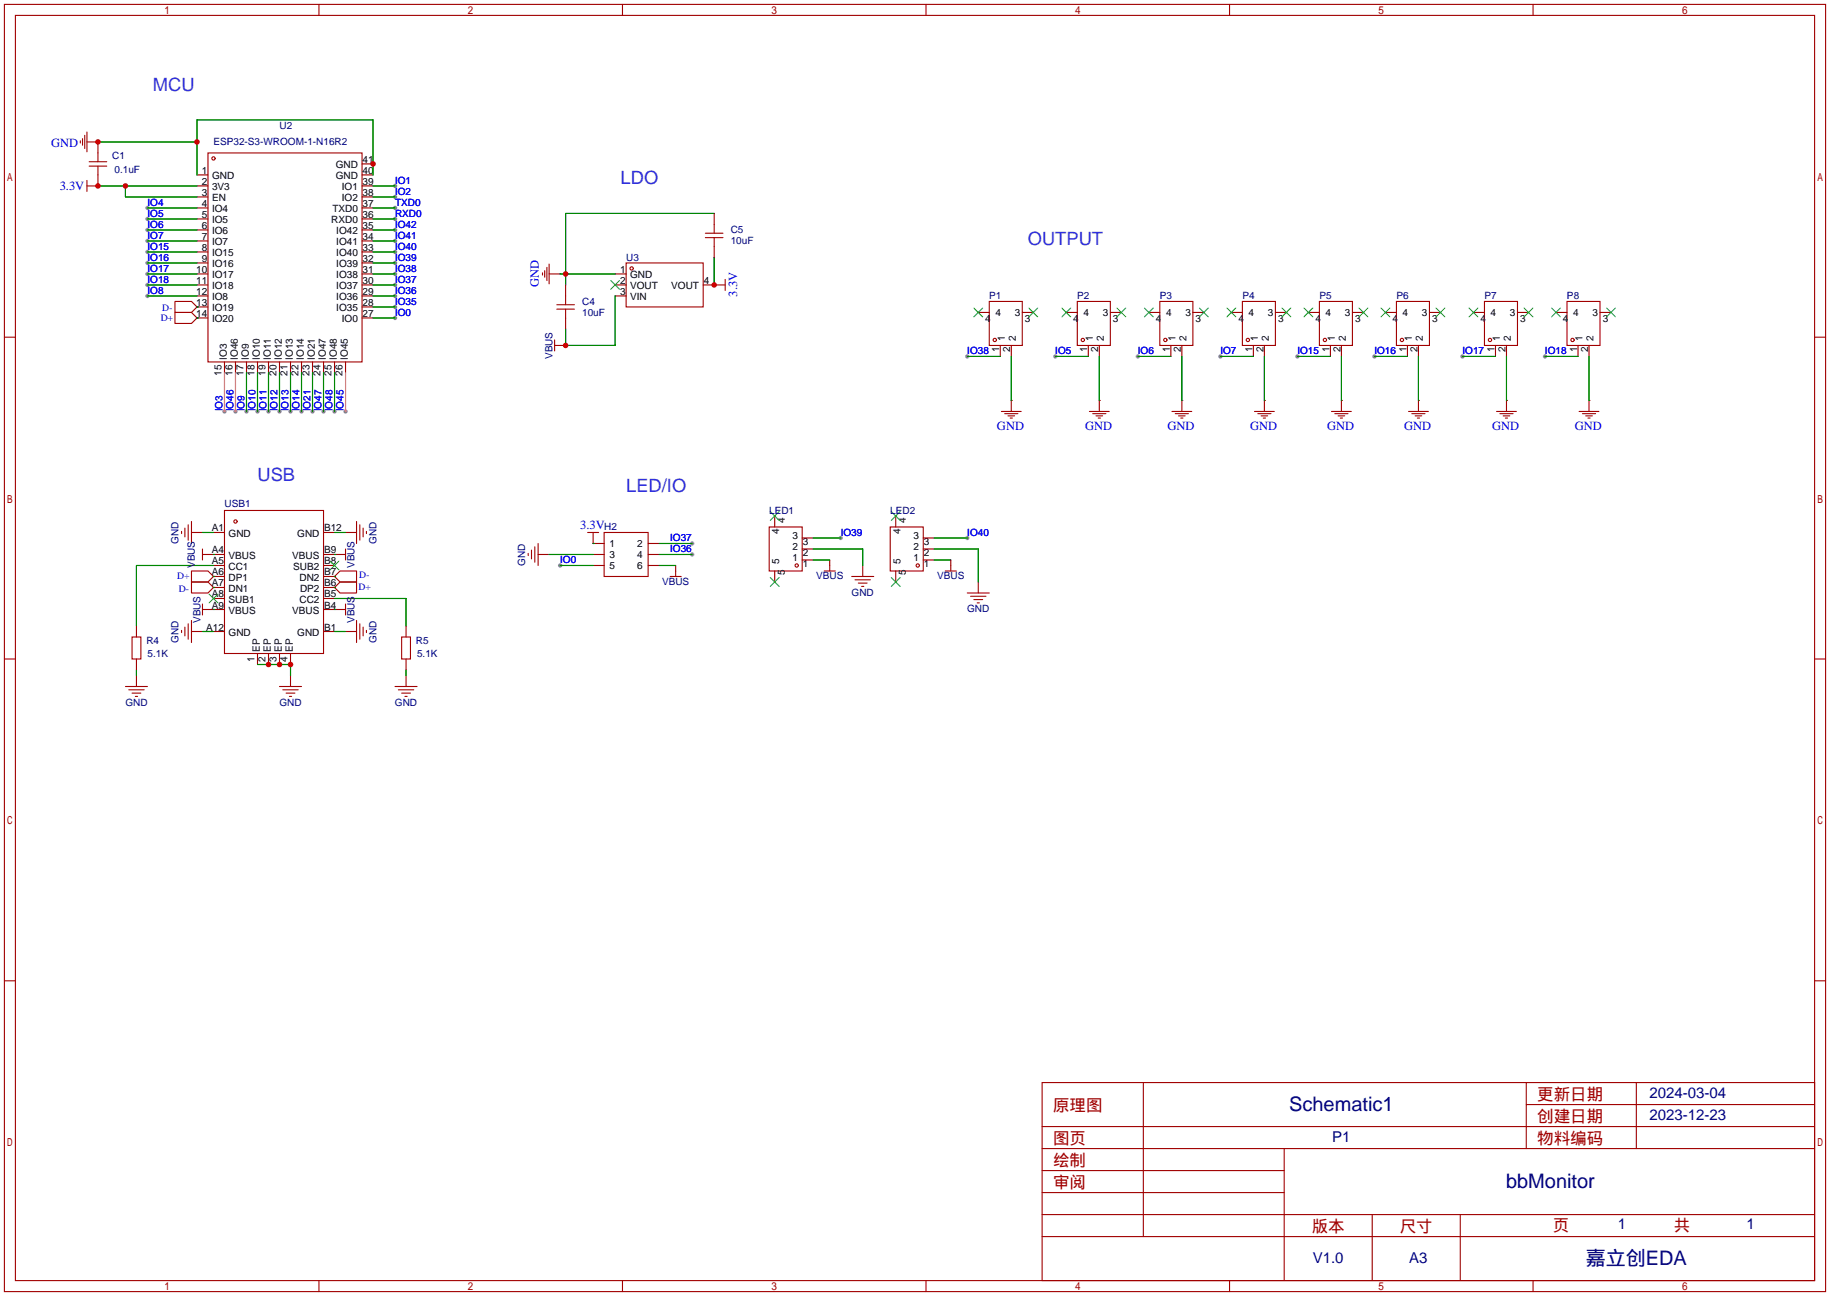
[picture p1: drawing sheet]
<svg xmlns="http://www.w3.org/2000/svg" width="422mm" height="299mm" viewBox="0 0 422 299" stroke-linecap="round" stroke-linejoin="round" font-family="sans-serif">
<g fill="#999">
<circle cx="91.2" cy="73.4" r=".51"/>
<circle cx="91.2" cy="65.8" r=".51"/>
<circle cx="91.2" cy="63.2" r=".51"/>
<circle cx="91.2" cy="60.7" r=".51"/>
<circle cx="91.2" cy="58.2" r=".51"/>
<circle cx="91.2" cy="55.6" r=".51"/>
<circle cx="91.2" cy="53.1" r=".51"/>
<circle cx="91.2" cy="50.5" r=".51"/>
<circle cx="91.2" cy="48" r=".51"/>
<circle cx="91.2" cy="45.5" r=".51"/>
<circle cx="91.2" cy="42.9" r=".51"/>
<circle cx="91.2" cy="68.3" r=".51"/>
<circle cx="91.2" cy="70.9" r=".51"/>
<circle cx="56.9" cy="95" r=".51"/>
<circle cx="59.4" cy="95" r=".51"/>
<circle cx="62" cy="95" r=".51"/>
<circle cx="64.5" cy="95" r=".51"/>
<circle cx="67.1" cy="95" r=".51"/>
<circle cx="69.6" cy="95" r=".51"/>
<circle cx="72.1" cy="95" r=".51"/>
<circle cx="74.7" cy="95" r=".51"/>
<circle cx="77.2" cy="95" r=".51"/>
<circle cx="34" cy="50.5" r=".51"/>
<circle cx="34" cy="53.1" r=".51"/>
<circle cx="34" cy="55.6" r=".51"/>
<circle cx="34" cy="58.2" r=".51"/>
<circle cx="34" cy="60.7" r=".51"/>
<circle cx="34" cy="63.2" r=".51"/>
<circle cx="34" cy="65.8" r=".51"/>
<circle cx="34" cy="68.3" r=".51"/>
<circle cx="79.8" cy="95" r=".51"/>
<circle cx="54.4" cy="95" r=".51"/>
<circle cx="51.8" cy="95" r=".51"/>
<circle cx="223.3" cy="82.3" r=".51"/>
<circle cx="243.6" cy="82.3" r=".51"/>
<circle cx="262.6" cy="82.3" r=".51"/>
<circle cx="281.7" cy="82.3" r=".51"/>
<circle cx="299.5" cy="82.3" r=".51"/>
<circle cx="317.2" cy="82.3" r=".51"/>
<circle cx="337.6" cy="82.3" r=".51"/>
<circle cx="356.6" cy="82.3" r=".51"/>
<circle cx="34" cy="48" r=".51"/>
<circle cx="223.3" cy="124.2" r=".51"/>
<circle cx="129.3" cy="130.6" r=".51"/>
<circle cx="159.8" cy="128" r=".51"/>
<circle cx="159.8" cy="125.5" r=".51"/>
<circle cx="194.1" cy="124.2" r=".51"/>
</g>
<g fill="none" stroke="#a10000" stroke-width=".25">
<path d="M1 1h420.4v297.2h-420.4zM3.6 3.6h415.2v292.1h-415.2zM73.6 1v2.6M143.7 1v2.6M213.7 1v2.6M283.8 1v2.6M353.9 1v2.6M18.5 32.5v.5M19 32v1.5M19.6 31.2v3.1M20.1 30.5v4.6M20.1 32.8h2.5"/>
<path d="M20.6 38.4h4M20.6 37.3h4M22.6 35.3v2M22.6 38.4v2M48 35.3h35.6v48.3h-35.6zM20.1 42.9h2.5M20.1 41.7v2.5M162.8 54.9h4.1M162.8 53.8h4.1M164.8 51.8v2M164.8 54.9v2M1 77.9h2.6"/>
<path d="M40.4 69.6h3.8l1.3 1.3-1.3 1.2h-3.8zM40.4 72.1h3.8l1.3 1.3-1.3 1.3h-3.8zM125.2 63v.5M125.7 62.5v1.5M126.2 61.7v3.1M126.7 63.2h2.6M126.7 61v4.5M128 78.5v2.5M128 79.8h1.3M128.5 70.4h4.1M128.5 71.4h4.1M130.6 68.3v2.1"/>
<path d="M130.6 71.4v2M144.5 60.7h17.8v10.2h-17.8zM164.8 65.8h2.6M167.4 64.5v2.6M228.3 69.6h7.7v10.2h-7.7zM248.7 69.6h7.6v10.2h-7.6zM267.7 69.6h7.6v10.2h-7.6zM286.8 69.6h7.6v10.2h-7.6zM304.5 69.6h7.7v10.2h-7.7zM322.3 69.6h7.6v10.2h-7.6zM342.6 69.6h7.7v10.2h-7.7zM361.7 69.6h7.6v10.2h-7.6z"/>
<path d="M418.8 77.9h2.6M231.1 95h4.6M231.9 95.5h3M232.7 96h1.5M233.2 96.5h.5M233.4 92.5v2.5M251.5 95h4.5M252.2 95.5h3.1M253 96h1.5M253.5 96.5h.5M253.7 92.5v2.5M270.5 95h4.6"/>
<path d="M271.3 95.5h3M272 96h1.6M272.5 96.5h.5M272.8 92.5v2.5M289.6 95h4.5M290.3 95.5h3.1M291.1 96h1.5M291.6 96.5h.5M291.8 92.5v2.5M307.3 95h4.6M308.1 95.5h3M308.9 96h1.5"/>
<path d="M309.4 96.5h.5M309.6 92.5v2.5M325.1 95h4.6M325.9 95.5h3M326.6 96h1.6M327.2 96.5h.5M327.4 92.5v2.5M345.4 95h4.6M346.2 95.5h3M347 96h1.5M347.5 96.5h.5M347.7 92.5v2.5"/>
<path d="M364.5 95h4.6M365.3 95.5h3M366 96h1.5M366.5 96.5h.5M366.8 92.5v2.5M51.8 117.9h22.9v33h-22.9zM41.9 122.7v.5M42.7 121.9v2.1M43.4 121.2v3.5M44.2 131.8h3.8l1.3 1.3-1.3 1.3h-3.8zM44.2 134.4h3.8l1.3 1.2-1.3 1.3h-3.8zM44.2 120.4v5.1"/>
<path d="M46.7 126.7v2.6M46.7 139.4v2.6M46.7 128h1.3M78.5 134.4h3.8v2.5h-3.8l-1.3-1.3zM78.5 131.8h3.8v2.6h-3.8l-1.3-1.3zM78.5 128h1.3M79.8 126.7v2.6M79.8 139.4v2.6M82.3 120.4v5.1M83.1 121.2v3.5M83.8 121.9v2.1M84.6 122.7v.5"/>
<path d="M121.9 127.8v.5M122.7 127v2M123.4 126.2v3.6M124.2 125.5v5.1M135.6 122.9h2.6M136.9 122.9v2.6M139.4 122.9h10.2v10.2h-10.2zM154.7 133.1h2.5M156 131.8v1.3M177.5 121.7h7.7v10.1h-7.7zM190.2 131.8h2.6M191.5 130.6v1.2"/>
<path d="M196.6 133.1h5.1M197.4 133.9h3.5M198.1 134.6h2.1M198.9 135.4h.5M205.5 121.7h7.6v10.1h-7.6zM218.2 131.8h2.5M219.5 130.6v1.2M223.3 136.9h5M224 137.7h3.6M224.8 138.4h2M225.6 139.2h.5M1 152.1h2.6"/>
<path d="M29 158.5h5M29.7 159.3h3.6M30.5 147.1h2v5h-2zM41.9 145.5v.5M42.7 144.8v2M43.4 144v3.6M44.2 143.3v5M46.7 140.7h1.3M64.5 158.5h5.1M65.3 159.3h3.5M78.5 140.7h1.3M82.3 143.3v5"/>
<path d="M83.1 144v3.6M83.8 144.8v2M84.6 145.5v.5M91.2 158.5h5.1M91.9 159.3h3.6M92.7 147.1h2v5h-2zM418.8 152.1h2.6M30.5 160h2M31.2 160.8h.5M66 160h2.1M66.8 160.8h.5M92.7 160h2"/>
<path d="M93.5 160.8h.5M1 226.4h2.6M418.8 226.4h2.6M240.5 249.9h178.3v45.8h-178.3zM263.9 249.9v35.6M352.3 249.9v15.3M352.3 255h66.5M377.7 249.9v15.3M240.5 270.3h55.9M240.5 265.2h178.3M240.5 275.3h55.9M240.5 260.1h178.3"/>
<path d="M296.4 265.2v30.5M73.6 295.7v2.5M143.7 295.7v2.5M213.7 295.7v2.5M240.5 285.5h178.3M240.5 280.4h178.3M283.8 295.7v2.5M316.7 280.4v15.3M337.1 280.4v15.3M353.9 295.7v2.5"/>
<circle cx="49.3" cy="36.6" r=".38"/>
<circle cx="145.8" cy="62" r=".38"/>
<circle cx="229.6" cy="78.5" r=".38"/>
<circle cx="249.9" cy="78.5" r=".38"/>
<circle cx="269" cy="78.5" r=".38"/>
<circle cx="288" cy="78.5" r=".38"/>
<circle cx="305.8" cy="78.5" r=".38"/>
<circle cx="323.6" cy="78.5" r=".38"/>
<circle cx="343.9" cy="78.5" r=".38"/>
<circle cx="363" cy="78.5" r=".38"/>
<circle cx="54.4" cy="120.4" r=".38"/>
<circle cx="183.9" cy="130.6" r=".38"/>
<circle cx="211.8" cy="130.6" r=".38"/>
</g>
<g fill="none" stroke="#870000" stroke-width=".25">
<path d="M22.6 32.8h.1M22.6 32.8v2.5M83.6 37.8h2.5M22.6 42.9h.1M22.6 40.4v2.5M45.5 40.4h2.5M45.5 42.9h2.5M45.5 45.5h2.5M45.5 48h2.5M45.5 50.5h2.5M45.5 53.1h2.5M45.5 55.6h2.5"/>
<path d="M45.5 58.2h2.5M83.6 40.4h2.5M83.6 42.9h2.5M83.6 45.5h2.5M83.6 48h2.5M83.6 50.5h2.5M83.6 53.1h2.5M83.6 55.6h2.5M83.6 58.2h2.5M164.8 49.3v2.5M164.8 56.9v2.5M45.5 70.9h.1"/>
<path d="M45.5 73.4h.1M45.5 60.7h2.5M45.5 63.2h2.5M45.5 65.8h2.5M45.5 68.3h2.5M45.5 70.9h2.5M45.5 73.4h2.5M83.6 60.7h2.5M83.6 63.2h2.5M83.6 65.8h2.5M83.6 68.3h2.5M83.6 70.9h2.5"/>
<path d="M83.6 73.4h2.5M129.3 63.2h.1M129.3 79.8h1.3M130.6 65.8v2.5M130.6 73.4v2.5M142 63.2h2.5M142 65.8h2.5M142 68.3h2.5M162.3 65.8h2.5M164.8 65.8h.1M225.8 72.1h2.5M230.9 79.8v2.5"/>
<path d="M233.4 79.8v2.5M236 72.1h2.5M246.1 72.1h2.6M251.2 79.8v2.5M253.7 79.8v2.5M256.3 72.1h2.5M265.2 72.1h2.5M270.3 79.8v2.5M272.8 79.8v2.5M275.3 72.1h2.6M284.2 72.1h2.6M289.3 79.8v2.5"/>
<path d="M291.8 79.8v2.5M294.4 72.1h2.5M302 72.1h2.5M307.1 79.8v2.5M309.6 79.8v2.5M312.2 72.1h2.5M319.8 72.1h2.5M324.9 79.8v2.5M327.4 79.8v2.5M329.9 72.1h2.6M340.1 72.1h2.5M345.2 79.8v2.5"/>
<path d="M347.7 79.8v2.5M350.3 72.1h2.5M359.2 72.1h2.5M364.2 79.8v2.5M366.8 79.8v2.5M369.3 72.1h2.6M51.8 83.6v2.5M54.4 83.6v2.5M56.9 83.6v2.5M59.4 83.6v2.5M62 83.6v2.5M64.5 83.6v2.5"/>
<path d="M67.1 83.6v2.5M69.6 83.6v2.5M72.1 83.6v2.5M74.7 83.6v2.5M77.2 83.6v2.5M79.8 83.6v2.5M233.4 92.5h.1M253.7 92.5h.1M272.8 92.5h.1M291.8 92.5h.1M309.6 92.5h.1M327.4 92.5h.1"/>
<path d="M347.7 92.5h.1M366.8 92.5h.1M178.8 119.1v2.6M206.8 119.1v2.6M44.2 122.9h2.5M48 128h3.8M49.3 133.1h.1M49.3 135.6h.1M49.3 138.2h2.5M49.3 135.6h2.5M49.3 133.1h2.5M49.3 130.6h2.5"/>
<path d="M49.3 122.9h2.5M74.7 138.2h2.5M74.7 135.6h2.5M74.7 133.1h2.5M74.7 130.6h2.5M74.7 128h3.8M74.7 122.9h2.5M77.2 135.6h.1M77.2 133.1h.1M79.8 122.9h2.5M124.2 128h2.5M136.9 125.5h.1"/>
<path d="M136.9 130.6h2.5M136.9 128h2.5M136.9 125.5h2.5M149.6 130.6h2.5M149.6 128h2.5M149.6 125.5h2.5M156 130.6v1.2M178.8 131.8v2.6M185.2 129.3h2.5M185.2 126.7h2.5M185.2 124.2h2.5M191.5 129.3v1.3"/>
<path d="M199.1 130.6v2.5M206.8 131.8v2.6M213.1 129.3h2.5M213.1 126.7h2.5M213.1 124.2h2.5M219.5 129.3v1.3M225.8 134.4v2.5M31.5 144.5v2.6M31.5 152.1v2.6M31.5 156v2.5M44.2 145.8h2.5M48 140.7h3.8"/>
<path d="M49.3 145.8h2.5M59.4 150.9v2.5M62 150.9v2.5M64.5 150.9v2.5M67.1 150.9v2.5M67.1 156v2.5M74.7 145.8h2.5M74.7 140.7h3.8M79.8 145.8h2.5M93.7 144.5v2.6M93.7 152.1v2.6M93.7 156v2.5"/>
</g>
<g fill="none" stroke="#008700" stroke-width=".25">
<path d="M22.6 32.8h22.9M22.6 42.9h22.9M29 42.9v2.6h16.5M34 58.2h11.5M34 55.6h11.5M34 53.1h11.5M34 50.5h11.5M34 48h11.5M45.5 40.4v-12.7h40.6v12.7M86.1 42.9h5.1M86.1 45.5h5.1M86.1 58.2h5.1"/>
<path d="M86.1 55.6h5.1M86.1 53.1h5.1M86.1 50.5h5.1M86.1 48h5.1M164.8 59.4v6.4M164.8 49.3h-34.2v16.5M34 65.8h11.5M34 63.2h11.5M34 60.7h11.5M34 68.3h11.5M45.5 70.9h.1M45.5 73.4h.1"/>
<path d="M86.1 73.4h5.1M86.1 65.8h5.1M86.1 63.2h5.1M86.1 60.7h5.1M86.1 68.3h5.1M86.1 70.9h5.1M129.3 63.2h12.7M142 68.3v11.5h-11.4v-3.9M56.9 86.1v8.9M59.4 86.1v8.9M62 86.1v8.9M64.5 86.1v8.9"/>
<path d="M67.1 86.1v8.9M69.6 86.1v8.9M72.1 86.1v8.9M74.7 86.1v8.9M77.2 86.1v8.9M223.3 82.3h7.6M233.4 82.3v10.2M243.6 82.3h7.6M253.7 82.3v10.2M262.6 82.3h7.7M272.8 82.3v10.2M281.7 82.3h7.6"/>
<path d="M291.8 82.3v10.2M299.5 82.3h7.6M309.6 82.3v10.2M317.2 82.3h7.7M327.4 82.3v10.2M337.6 82.3h7.6M347.7 82.3v10.2M356.6 82.3h7.6M366.8 82.3v10.2M46.7 122.9h2.6M49.3 133.1h.1M49.3 135.6h.1"/>
<path d="M49.3 128h.1M49.3 130.6h-17.8v13.9M77.2 135.6h.1M77.2 133.1h.1M77.2 128h.1M77.2 122.9h2.6M77.2 138.2h16.5v6.3M126.7 128h10.2M129.3 130.6h7.6M136.9 125.5h.1M152.1 130.6h3.9M152.1 128h7.7"/>
<path d="M152.1 125.5h7.7M187.7 126.7h11.4v3.9M187.7 124.2h6.4M187.7 129.3h3.8M215.6 126.7h10.2v7.7M215.6 124.2h7.7M215.6 129.3h3.9M31.5 154.7v1.3M46.7 145.8h2.6M49.3 140.7h.1M59.4 153.4h7.7v2.6M77.2 140.7h.1"/>
<path d="M77.2 145.8h2.6M93.7 154.7v1.3"/>
</g>
<g fill="none" stroke="#3c3" stroke-width=".25">
<path d="M141 64.8l2 2M143 64.8l-2 2M224.8 71.1l2 2.1M226.8 71.1l-2 2.1M237.5 71.1l2 2.1M239.5 71.1l-2 2.1M245.1 71.1l2 2.1M247.1 71.1l-2 2.1M257.8 71.1l2 2.1M259.8 71.1l-2 2.1M264.2 71.1l2 2.1M266.2 71.1l-2 2.1"/>
<path d="M276.9 71.1l2 2.1M278.9 71.1l-2 2.1M283.2 71.1l2 2.1M285.2 71.1l-2 2.1M295.9 71.1l2 2.1M297.9 71.1l-2 2.1M301 71.1l2 2.1M303 71.1l-2 2.1M313.7 71.1l2 2.1M315.7 71.1l-2 2.1M318.8 71.1l2 2.1M320.8 71.1l-2 2.1"/>
<path d="M331.5 71.1l2 2.1M333.5 71.1l-2 2.1M339.1 71.1l2 2.1M341.1 71.1l-2 2.1M351.8 71.1l2 2.1M353.8 71.1l-2 2.1M358.1 71.1l2.1 2.1M360.2 71.1l-2.1 2.1M370.8 71.1l2.1 2.1M372.9 71.1l-2.1 2.1M177.8 118.1l2 2M179.8 118.1l-2 2"/>
<path d="M205.7 118.1l2.1 2M207.8 118.1l-2.1 2M48.3 137.2l2 2M50.3 137.2l-2 2M76.2 129.5l2 2.1M78.2 129.5l-2 2.1M177.8 133.3l2 2.1M179.8 133.3l-2 2.1M205.7 133.3l2.1 2.1M207.8 133.3l-2.1 2.1"/>
</g>
<path d="M51.8 86.1v8.9M54.4 86.1v8.9M79.8 86.1v8.9" fill="none" stroke="#f69" stroke-width=".25"/>
<g fill="#c00">
<circle cx="29" cy="42.9" r=".63"/>
<circle cx="22.6" cy="42.9" r=".63"/>
<circle cx="45.5" cy="32.8" r=".63"/>
<circle cx="86.1" cy="37.8" r=".63"/>
<circle cx="22.6" cy="32.8" r=".63"/>
<circle cx="67.1" cy="153.4" r=".63"/>
<circle cx="62" cy="153.4" r=".63"/>
<circle cx="64.5" cy="153.4" r=".63"/>
<circle cx="164.8" cy="65.8" r=".63"/>
<circle cx="130.6" cy="63.2" r=".63"/>
<circle cx="130.6" cy="79.8" r=".63"/>
</g>
<g font-size="4.6" fill="#000080">
<text x="297.6" y="256.4">Schematic1</text>
<text x="347.6" y="274.2">bbMonitor</text>
<text x="366" y="292">嘉立创EDA</text>
</g>
<g font-size="4.2" fill="#06f">
<text x="35.3" y="20.9">MCU</text>
<text x="143.3" y="42.5">LDO</text>
<text x="237.2" y="56.5">OUTPUT</text>
<text x="59.4" y="111.1">USB</text>
<text x="144.5" y="113.6">LED/IO</text>
</g>
<g font-size="3.8" fill="#a00000">
<text x="243.1" y="256.5">原理图</text>
<text x="354.8" y="254">更新日期</text>
<text x="354.8" y="259.1">创建日期</text>
<text x="243.1" y="269.2">绘制</text>
<text x="243.1" y="264.2">图页</text>
<text x="354.8" y="264.2">物料编码</text>
<text x="243.1" y="274.3">审阅</text>
<text x="302.8" y="284.5">版本</text>
<text x="323.1" y="284.5">尺寸</text>
<text x="358.4" y="284.2">页</text>
<text x="386.3" y="284.2">共</text>
</g>
<g font-size="3.5" fill="#000080">
<text x="380.7" y="253.5">2024-03-04</text>
<text x="307.5" y="263.7">P1</text>
<text x="380.7" y="258.6">2023-12-23</text>
<text x="373.4" y="283.7">1</text>
<text x="403.2" y="283.7">1</text>
<text x="303" y="291.6">V1.0</text>
<text x="325.3" y="291.6">A3</text>
</g>
<g font-size="2.9" fill="#00f">
<text x="11.8" y="33.9">GND</text>
<text x="13.8" y="44">3.3V</text>
<text x="124.4" y="66.2" transform="rotate(-90 124.4 66.2)">GND</text>
<text x="170.1" y="68.5" transform="rotate(-90 170.1 68.5)">3.3V</text>
<text x="230.1" y="99.4">GND</text>
<text x="250.4" y="99.4">GND</text>
<text x="269.5" y="99.4">GND</text>
<text x="288.5" y="99.4">GND</text>
<text x="306.3" y="99.4">GND</text>
<text x="324.1" y="99.4">GND</text>
<text x="344.4" y="99.4">GND</text>
<text x="363.5" y="99.4">GND</text>
<text x="133.9" y="122.2">3.3V</text>
</g>
<g font-size="2.3" fill="#000080">
<text x="64.5" y="29.8">U2</text>
<text x="49.3" y="33.6">ESP32-S3-WROOM-1-N16R2</text>
<text x="25.9" y="36.8">C1</text>
<text x="26.4" y="39.9">0.1uF</text>
<text x="168.7" y="53.9">C5</text>
<text x="168.7" y="56.4">10uF</text>
<text x="144.5" y="60.2">U3</text>
<text x="134.4" y="70.4">C4</text>
<text x="228.3" y="69.1">P1</text>
<text x="248.7" y="69.1">P2</text>
<text x="267.7" y="69.1">P3</text>
<text x="286.8" y="69.1">P4</text>
<text x="304.5" y="69.1">P5</text>
<text x="322.3" y="69.1">P6</text>
<text x="342.6" y="69.1">P7</text>
<text x="361.7" y="69.1">P8</text>
<text x="134.4" y="72.9">10uF</text>
<text x="127.6" y="82.9" transform="rotate(-90 127.6 82.9)">VBUS</text>
<text x="51.8" y="117.1">USB1</text>
<text x="177.5" y="118.7">LED1</text>
<text x="205.5" y="118.7">LED2</text>
<text x="41.2" y="125.5" transform="rotate(-90 41.2 125.5)">GND</text>
<text x="86.9" y="125.5" transform="rotate(-90 86.9 125.5)">GND</text>
<text x="139.4" y="122.5">H2</text>
<text x="45" y="131.2" transform="rotate(-90 45 131.2)">VBUS</text>
<text x="81.8" y="131.2" transform="rotate(-90 81.8 131.2)">VBUS</text>
<text x="121.2" y="130.6" transform="rotate(-90 121.2 130.6)">GND</text>
<text x="152.8" y="135.1">VBUS</text>
<text x="188.4" y="133.8">VBUS</text>
<text x="196.6" y="137.6">GND</text>
<text x="216.3" y="133.8">VBUS</text>
<text x="46.3" y="143.9" transform="rotate(-90 46.3 143.9)">VBUS</text>
<text x="81.8" y="143.9" transform="rotate(-90 81.8 143.9)">VBUS</text>
<text x="223.2" y="141.4">GND</text>
<text x="33.8" y="148.6">R4</text>
<text x="41.2" y="148.4" transform="rotate(-90 41.2 148.4)">GND</text>
<text x="86.9" y="148.4" transform="rotate(-90 86.9 148.4)">GND</text>
<text x="96" y="148.6">R5</text>
<text x="34" y="151.7">5.1K</text>
<text x="96.3" y="151.7">5.1K</text>
<text x="28.9" y="163">GND</text>
<text x="64.5" y="163">GND</text>
<text x="91.2" y="163">GND</text>
</g>
<g font-size="2.3">
<text x="46.6" y="40.2">1</text>
<text x="48.9" y="41.4">GND</text>
<text x="77.5" y="38.9">GND</text>
<text x="77.5" y="41.4">GND</text>
<text x="83.7" y="37.6">41</text>
<text x="83.7" y="40.2">40</text>
<text x="46.6" y="47.8">4</text>
<text x="46.6" y="45.2">3</text>
<text x="46.6" y="42.7">2</text>
<text x="48.9" y="46.5">EN</text>
<text x="48.9" y="44">3V3</text>
<text x="78.9" y="44">IO1</text>
<text x="78.9" y="46.5">IO2</text>
<text x="83.7" y="42.7">39</text>
<text x="83.7" y="45.2">38</text>
<text x="83.7" y="47.8">37</text>
<text x="46.6" y="52.9">6</text>
<text x="46.6" y="50.3">5</text>
<text x="48.9" y="51.6">IO5</text>
<text x="48.9" y="49">IO4</text>
<text x="76.5" y="51.6">RXD0</text>
<text x="76.7" y="49">TXD0</text>
<text x="83.7" y="50.3">36</text>
<text x="83.7" y="52.9">35</text>
<text x="46.6" y="57.9">8</text>
<text x="46.6" y="55.4">7</text>
<text x="48.9" y="59.2">IO15</text>
<text x="48.9" y="56.7">IO7</text>
<text x="48.9" y="54.1">IO6</text>
<text x="77.6" y="54.1">IO42</text>
<text x="77.6" y="56.7">IO41</text>
<text x="77.6" y="59.2">IO40</text>
<text x="83.7" y="55.4">34</text>
<text x="83.7" y="57.9">33</text>
<text x="45.3" y="65.6">11</text>
<text x="45.3" y="63">10</text>
<text x="46.6" y="60.5">9</text>
<text x="48.9" y="64.3">IO17</text>
<text x="48.9" y="61.7">IO16</text>
<text x="77.6" y="61.7">IO39</text>
<text x="77.6" y="64.3">IO38</text>
<text x="83.7" y="60.5">32</text>
<text x="83.7" y="63">31</text>
<text x="83.7" y="65.6">30</text>
<text x="143.1" y="63">1</text>
<text x="143.1" y="65.6">2</text>
<text x="145.5" y="64.3">GND</text>
<text x="162.4" y="65.6">4</text>
<text x="45.3" y="70.6">13</text>
<text x="45.3" y="68.1">12</text>
<text x="48.9" y="71.9">IO19</text>
<text x="48.9" y="69.4">IO8</text>
<text x="48.9" y="66.8">IO18</text>
<text x="77.6" y="66.8">IO37</text>
<text x="77.6" y="69.4">IO36</text>
<text x="77.6" y="71.9">IO35</text>
<text x="83.7" y="68.1">29</text>
<text x="83.7" y="70.6">28</text>
<text x="143.1" y="68.1">3</text>
<text x="145.5" y="66.8">VOUT</text>
<text x="145.5" y="69.4">VIN</text>
<text x="155" y="66.8">VOUT</text>
<text x="45.3" y="73.2">14</text>
<text x="48.9" y="74.4">IO20</text>
<text x="78.9" y="74.4">IO0</text>
<text x="83.7" y="73.2">27</text>
<text x="227.4" y="74.2">4</text>
<text x="229.8" y="73">4</text>
<text x="234.2" y="73">3</text>
<text x="236.6" y="74.2">3</text>
<text x="247.7" y="74.2">4</text>
<text x="250.1" y="73">4</text>
<text x="254.6" y="73">3</text>
<text x="256.9" y="74.2">3</text>
<text x="266.8" y="74.2">4</text>
<text x="269.1" y="73">4</text>
<text x="273.6" y="73">3</text>
<text x="275.9" y="74.2">3</text>
<text x="285.8" y="74.2">4</text>
<text x="288.2" y="73">4</text>
<text x="292.7" y="73">3</text>
<text x="295" y="74.2">3</text>
<text x="303.6" y="74.2">4</text>
<text x="306" y="73">4</text>
<text x="310.4" y="73">3</text>
<text x="312.8" y="74.2">3</text>
<text x="321.4" y="74.2">4</text>
<text x="323.8" y="73">4</text>
<text x="328.2" y="73">3</text>
<text x="330.6" y="74.2">3</text>
<text x="341.7" y="74.2">4</text>
<text x="344.1" y="73">4</text>
<text x="348.5" y="73">3</text>
<text x="350.9" y="74.2">3</text>
<text x="360.8" y="74.2">4</text>
<text x="363.1" y="73">4</text>
<text x="367.6" y="73">3</text>
<text x="369.9" y="74.2">3</text>
<text x="52.4" y="83.1" transform="rotate(-90 52.4 83.1)">IO3</text>
<text x="54.9" y="83.1" transform="rotate(-90 54.9 83.1)">IO46</text>
<text x="57.4" y="83.1" transform="rotate(-90 57.4 83.1)">IO9</text>
<text x="60" y="83.1" transform="rotate(-90 60 83.1)">IO10</text>
<text x="62.5" y="83.1" transform="rotate(-90 62.5 83.1)">IO11</text>
<text x="65.1" y="83.1" transform="rotate(-90 65.1 83.1)">IO12</text>
<text x="67.6" y="83.1" transform="rotate(-90 67.6 83.1)">IO13</text>
<text x="70.1" y="83.1" transform="rotate(-90 70.1 83.1)">IO14</text>
<text x="72.7" y="83.1" transform="rotate(-90 72.7 83.1)">IO21</text>
<text x="75.2" y="83.1" transform="rotate(-90 75.2 83.1)">IO47</text>
<text x="77.8" y="83.1" transform="rotate(-90 77.8 83.1)">IO48</text>
<text x="80.3" y="83.1" transform="rotate(-90 80.3 83.1)">IO45</text>
<text x="230.7" y="81.2" transform="rotate(-90 230.7 81.2)">1</text>
<text x="231.9" y="78.8" transform="rotate(-90 231.9 78.8)">1</text>
<text x="233.2" y="81.2" transform="rotate(-90 233.2 81.2)">2</text>
<text x="234.5" y="78.8" transform="rotate(-90 234.5 78.8)">2</text>
<text x="251" y="81.2" transform="rotate(-90 251 81.2)">1</text>
<text x="252.2" y="78.8" transform="rotate(-90 252.2 78.8)">1</text>
<text x="253.5" y="81.2" transform="rotate(-90 253.5 81.2)">2</text>
<text x="254.8" y="78.8" transform="rotate(-90 254.8 78.8)">2</text>
<text x="270" y="81.2" transform="rotate(-90 270 81.2)">1</text>
<text x="271.3" y="78.8" transform="rotate(-90 271.3 78.8)">1</text>
<text x="272.6" y="81.2" transform="rotate(-90 272.6 81.2)">2</text>
<text x="273.8" y="78.8" transform="rotate(-90 273.8 78.8)">2</text>
<text x="289.1" y="81.2" transform="rotate(-90 289.1 81.2)">1</text>
<text x="290.3" y="78.8" transform="rotate(-90 290.3 78.8)">1</text>
<text x="291.6" y="81.2" transform="rotate(-90 291.6 81.2)">2</text>
<text x="292.9" y="78.8" transform="rotate(-90 292.9 78.8)">2</text>
<text x="306.9" y="81.2" transform="rotate(-90 306.9 81.2)">1</text>
<text x="308.1" y="78.8" transform="rotate(-90 308.1 78.8)">1</text>
<text x="309.4" y="81.2" transform="rotate(-90 309.4 81.2)">2</text>
<text x="310.7" y="78.8" transform="rotate(-90 310.7 78.8)">2</text>
<text x="324.6" y="81.2" transform="rotate(-90 324.6 81.2)">1</text>
<text x="325.9" y="78.8" transform="rotate(-90 325.9 78.8)">1</text>
<text x="327.2" y="81.2" transform="rotate(-90 327.2 81.2)">2</text>
<text x="328.4" y="78.8" transform="rotate(-90 328.4 78.8)">2</text>
<text x="345" y="81.2" transform="rotate(-90 345 81.2)">1</text>
<text x="346.2" y="78.8" transform="rotate(-90 346.2 78.8)">1</text>
<text x="347.5" y="81.2" transform="rotate(-90 347.5 81.2)">2</text>
<text x="348.8" y="78.8" transform="rotate(-90 348.8 78.8)">2</text>
<text x="364" y="81.2" transform="rotate(-90 364 81.2)">1</text>
<text x="365.3" y="78.8" transform="rotate(-90 365.3 78.8)">1</text>
<text x="366.5" y="81.2" transform="rotate(-90 366.5 81.2)">2</text>
<text x="367.8" y="78.8" transform="rotate(-90 367.8 78.8)">2</text>
<text x="51.1" y="86.7" transform="rotate(-90 51.1 86.7)">15</text>
<text x="53.6" y="86.7" transform="rotate(-90 53.6 86.7)">16</text>
<text x="56.2" y="86.7" transform="rotate(-90 56.2 86.7)">17</text>
<text x="58.7" y="86.7" transform="rotate(-90 58.7 86.7)">18</text>
<text x="61.3" y="86.7" transform="rotate(-90 61.3 86.7)">19</text>
<text x="63.8" y="86.7" transform="rotate(-90 63.8 86.7)">20</text>
<text x="66.3" y="86.7" transform="rotate(-90 66.3 86.7)">21</text>
<text x="68.9" y="86.7" transform="rotate(-90 68.9 86.7)">22</text>
<text x="71.4" y="86.7" transform="rotate(-90 71.4 86.7)">23</text>
<text x="74" y="86.7" transform="rotate(-90 74 86.7)">24</text>
<text x="76.5" y="86.7" transform="rotate(-90 76.5 86.7)">25</text>
<text x="79" y="86.7" transform="rotate(-90 79 86.7)">26</text>
<text x="48.9" y="122.7">A1</text>
<text x="52.8" y="124">GND</text>
<text x="68.6" y="124">GND</text>
<text x="74.8" y="122.7">B12</text>
<text x="179.9" y="123.4" transform="rotate(-90 179.9 123.4)">4</text>
<text x="181.1" y="120.8" transform="rotate(-90 181.1 120.8)">4</text>
<text x="182.9" y="124.6">3</text>
<text x="185.3" y="125.8">3</text>
<text x="207.8" y="123.4" transform="rotate(-90 207.8 123.4)">4</text>
<text x="209.1" y="120.8" transform="rotate(-90 209.1 120.8)">4</text>
<text x="210.9" y="124.6">3</text>
<text x="213.2" y="125.8">3</text>
<text x="48.9" y="130.3">A5</text>
<text x="48.9" y="127.8">A4</text>
<text x="52.8" y="131.6">CC1</text>
<text x="52.8" y="129.1">VBUS</text>
<text x="67.4" y="129.1">VBUS</text>
<text x="67.7" y="131.6">SUB2</text>
<text x="74.8" y="127.8">B9</text>
<text x="74.8" y="130.3">B8</text>
<text x="140.7" y="126.3">1</text>
<text x="140.7" y="128.8">3</text>
<text x="140.7" y="131.3">5</text>
<text x="147.1" y="126.3">2</text>
<text x="147.1" y="128.8">4</text>
<text x="147.1" y="131.3">6</text>
<text x="179.9" y="130.2" transform="rotate(-90 179.9 130.2)">5</text>
<text x="182.9" y="129.6">1</text>
<text x="182.9" y="127.1">2</text>
<text x="185.3" y="130.9">1</text>
<text x="185.3" y="128.4">2</text>
<text x="207.8" y="130.2" transform="rotate(-90 207.8 130.2)">5</text>
<text x="210.9" y="129.6">1</text>
<text x="210.9" y="127.1">2</text>
<text x="213.2" y="130.9">1</text>
<text x="213.2" y="128.4">2</text>
<text x="48.9" y="137.9">A8</text>
<text x="48.9" y="135.4">A7</text>
<text x="48.9" y="132.9">A6</text>
<text x="52.8" y="136.7">DN1</text>
<text x="52.8" y="134.1">DP1</text>
<text x="69.1" y="134.1">DN2</text>
<text x="69.2" y="136.7">DP2</text>
<text x="74.8" y="132.9">B7</text>
<text x="74.8" y="135.4">B6</text>
<text x="74.8" y="137.9">B5</text>
<text x="181.1" y="132.8" transform="rotate(-90 181.1 132.8)">5</text>
<text x="209.1" y="132.8" transform="rotate(-90 209.1 132.8)">5</text>
<text x="48.9" y="140.5">A9</text>
<text x="52.8" y="141.8">VBUS</text>
<text x="52.8" y="139.2">SUB1</text>
<text x="67.4" y="141.8">VBUS</text>
<text x="69.1" y="139.2">CC2</text>
<text x="74.8" y="140.5">B4</text>
<text x="47.6" y="145.6">A12</text>
<text x="52.8" y="146.8">GND</text>
<text x="68.6" y="146.8">GND</text>
<text x="74.8" y="145.6">B1</text>
<text x="58.7" y="152.8" transform="rotate(-90 58.7 152.8)">1</text>
<text x="60" y="150.4" transform="rotate(-90 60 150.4)">EP</text>
<text x="61.3" y="152.8" transform="rotate(-90 61.3 152.8)">2</text>
<text x="62.5" y="150.4" transform="rotate(-90 62.5 150.4)">EP</text>
<text x="63.8" y="152.8" transform="rotate(-90 63.8 152.8)">3</text>
<text x="65.1" y="150.4" transform="rotate(-90 65.1 150.4)">EP</text>
<text x="66.3" y="152.8" transform="rotate(-90 66.3 152.8)">4</text>
<text x="67.6" y="150.4" transform="rotate(-90 67.6 150.4)">EP</text>
</g>
<g font-size="2.3" fill="#00f">
<text x="34" y="47.5">IO4</text>
<text x="91.2" y="47.5">TXD0</text>
<text x="91.2" y="45">IO2</text>
<text x="91.2" y="42.5">IO1</text>
<text x="34" y="50.1">IO5</text>
<text x="34" y="52.6">IO6</text>
<text x="91.2" y="52.6">IO42</text>
<text x="91.2" y="50.1">RXD0</text>
<text x="34" y="55.2">IO7</text>
<text x="34" y="57.7">IO15</text>
<text x="91.2" y="57.7">IO40</text>
<text x="91.2" y="55.2">IO41</text>
<text x="34" y="60.2">IO16</text>
<text x="34" y="62.8">IO17</text>
<text x="34" y="65.3">IO18</text>
<text x="91.2" y="65.3">IO37</text>
<text x="91.2" y="62.8">IO38</text>
<text x="91.2" y="60.2">IO39</text>
<text x="34" y="67.9">IO8</text>
<text x="91.2" y="67.9">IO36</text>
<text x="91.2" y="70.4">IO35</text>
<text x="91.2" y="72.9">IO0</text>
<text x="223.3" y="81.8">IO38</text>
<text x="243.6" y="81.8">IO5</text>
<text x="262.6" y="81.8">IO6</text>
<text x="281.7" y="81.8">IO7</text>
<text x="299.5" y="81.8">IO15</text>
<text x="317.2" y="81.8">IO16</text>
<text x="337.6" y="81.8">IO17</text>
<text x="356.6" y="81.8">IO18</text>
<text x="51.4" y="95" transform="rotate(-90 51.4 95)">IO3</text>
<text x="53.9" y="95" transform="rotate(-90 53.9 95)">IO46</text>
<text x="56.4" y="95" transform="rotate(-90 56.4 95)">IO9</text>
<text x="59" y="95" transform="rotate(-90 59 95)">IO10</text>
<text x="61.5" y="95" transform="rotate(-90 61.5 95)">IO11</text>
<text x="64.1" y="95" transform="rotate(-90 64.1 95)">IO12</text>
<text x="66.6" y="95" transform="rotate(-90 66.6 95)">IO13</text>
<text x="69.1" y="95" transform="rotate(-90 69.1 95)">IO14</text>
<text x="71.7" y="95" transform="rotate(-90 71.7 95)">IO21</text>
<text x="74.2" y="95" transform="rotate(-90 74.2 95)">IO47</text>
<text x="76.8" y="95" transform="rotate(-90 76.8 95)">IO48</text>
<text x="79.3" y="95" transform="rotate(-90 79.3 95)">IO45</text>
<text x="154.7" y="125">IO37</text>
<text x="194.1" y="123.7">IO39</text>
<text x="223.3" y="123.7">IO40</text>
<text x="129.3" y="130.1">IO0</text>
<text x="154.7" y="127.6">IO36</text>
</g>
<g font-size="2.2" fill="#00f">
<text x="37.5" y="71.9">D-</text>
<text x="37.1" y="74.1">D+</text>
<text x="40.9" y="133.8">D+</text>
<text x="41.3" y="136.7">D-</text>
<text x="82.7" y="136.3">D+</text>
<text x="82.9" y="133.4">D-</text>
</g>
</svg>
